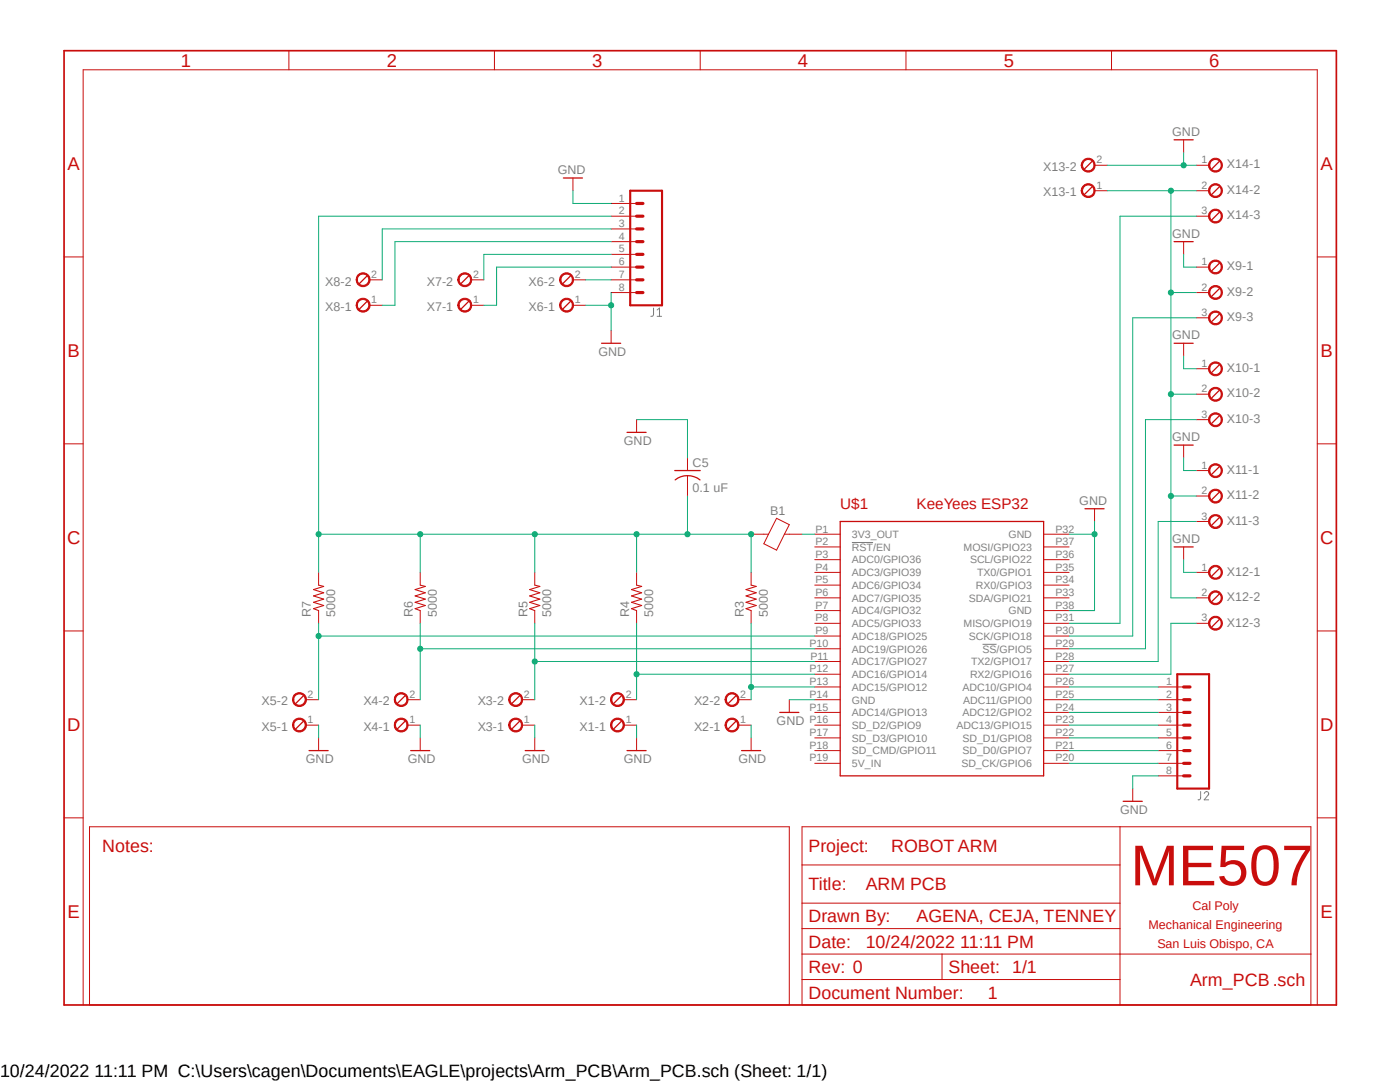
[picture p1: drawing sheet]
<svg xmlns="http://www.w3.org/2000/svg" width="279mm" height="216mm" viewBox="0 0 279 216" stroke-linecap="round" stroke-linejoin="round" font-family="sans-serif">
<path d="M12.3 9.8l254.8 191.3M267.1 9.8l-254.8 191.3" fill="none" stroke="#fff" stroke-width=".2"/>
<path d="M130.4 61.5v1.2a.4 .4 0 0 1-.5 .4M131.1 63.1h.9M131.1 61.8l.5-.3v1.6M170 108.2h4.2M196.1 128.6h2.8M239.6 157.9v1.3a.38 .38 0 0 1-.5 .4M240.3 158.3a.44 .44 0 0 1 .6-.3 .44 .44 0 0 1 .2 .7l-.8 .9h.9" fill="none" stroke="#808080" stroke-width=".2"/>
<g fill="none" stroke="#c90d0c" stroke-width=".2">
<path d="M162.6 106.6h5.1M162.6 109.1h5.1M162.6 111.7h5.1M162.6 114.2h5.1M162.6 116.8h5.1M162.6 119.3h5.1M208.3 106.6h5.1M208.3 109.1h5.1M208.3 111.7h5.1M208.3 114.2h5.1M208.3 116.8h5.1M208.3 119.3h5.1"/>
<path d="M218.4 101.5v2.6M157.5 139.6v2.6M162.6 121.8h5.1M162.6 124.4h5.1M162.6 126.9h5.1M162.6 129.5h5.1M162.6 132h5.1M162.6 134.5h5.1M162.6 137.1h5.1M162.6 139.6h5.1M208.3 121.8h5.1M208.3 124.4h5.1"/>
<path d="M208.3 126.9h5.1M208.3 129.5h5.1M208.3 132h5.1M208.3 134.5h5.1M208.3 137.1h5.1M208.3 139.6h5.1M162.6 142.2h5.1M162.6 144.7h5.1M162.6 147.2h5.1M162.6 149.8h5.1M162.6 152.3h5.1M208.3 142.2h5.1"/>
<path d="M208.3 144.7h5.1M208.3 147.2h5.1M208.3 149.8h5.1M208.3 152.3h5.1"/>
</g>
<path d="M167.7 104.1h40.6v50.7h-40.6zM216.5 101.5h3.8M146.9 143.9l-1.6 1.6M155.6 142.2h3.8" fill="none" stroke="#c90d0c" stroke-width=".25"/>
<path d="M145 143.8a1.4 1.4 0 0 1 2.3 .1 1.4 1.4 0 0 1-.8 2.1 1.4 1.4 0 0 1-1.8-1.3h.2a1.13 1.13 0 0 1 1.6-1.1 1.13 1.13 0 0 1 .4 1.8 1.13 1.13 0 0 1-1.9-.3l-.1-.4h-.2z" fill-rule="evenodd" fill="#c90d0c"/>
<path d="M145 143.8a1.4 1.4 0 0 1 2.3 .1 1.4 1.4 0 0 1-.8 2.1 1.4 1.4 0 0 1-1.8-1.3h.2a1.13 1.13 0 0 1 1.6-1.1 1.13 1.13 0 0 1 .4 1.8 1.13 1.13 0 0 1-1.9-.3l-.1-.4h-.2zM147.4 144.7h2.5" fill="none" stroke="#c90d0c" stroke-width=".2"/>
<path d="M146.9 138.9l-1.6 1.5" fill="none" stroke="#c90d0c" stroke-width=".25"/>
<path d="M145 138.7a1.4 1.4 0 0 1 2.3 .1 1.4 1.4 0 0 1-.8 2.1 1.4 1.4 0 0 1-1.8-1.3h.2a1.13 1.13 0 0 1 1.6-1.1 1.13 1.13 0 0 1 .4 1.9 1.13 1.13 0 0 1-1.9-.4l-.1-.4h-.2z" fill-rule="evenodd" fill="#c90d0c"/>
<path d="M149.9 114.2v2.6M145 138.7a1.4 1.4 0 0 1 2.3 .1 1.4 1.4 0 0 1-.8 2.1 1.4 1.4 0 0 1-1.8-1.3h.2a1.13 1.13 0 0 1 1.6-1.1 1.13 1.13 0 0 1 .4 1.9 1.13 1.13 0 0 1-1.9-.4l-.1-.4h-.2zM147.4 139.6h2.5M149.9 121.8v2.6M149.9 147.2v2.6" fill="none" stroke="#c90d0c" stroke-width=".2"/>
<path d="M149.9 116.8l1 .2-2 .6 2 .7-2 .6 2 .6-2 .7 2 .6-2 .7 1 .3" fill="none" stroke="#c90d0c" stroke-width=".21"/>
<path d="M124 143.9l-1.5 1.6M148 149.8h3.8" fill="none" stroke="#c90d0c" stroke-width=".25"/>
<path d="M122.2 143.8a1.4 1.4 0 0 1 2.2 .1 1.4 1.4 0 0 1-.8 2.1 1.4 1.4 0 0 1-1.8-1.3h.3a1.13 1.13 0 0 1 1.5-1.1 1.13 1.13 0 0 1 .4 1.8 1.13 1.13 0 0 1-1.8-.3l-.1-.4h-.3z" fill-rule="evenodd" fill="#c90d0c"/>
<path d="M122.2 143.8a1.4 1.4 0 0 1 2.2 .1 1.4 1.4 0 0 1-.8 2.1 1.4 1.4 0 0 1-1.8-1.3h.3a1.13 1.13 0 0 1 1.5-1.1 1.13 1.13 0 0 1 .4 1.8 1.13 1.13 0 0 1-1.8-.3l-.1-.4h-.3zM124.5 144.7h2.5" fill="none" stroke="#c90d0c" stroke-width=".2"/>
<path d="M124 138.9l-1.5 1.5" fill="none" stroke="#c90d0c" stroke-width=".25"/>
<path d="M122.2 138.7a1.4 1.4 0 0 1 2.2 .1 1.4 1.4 0 0 1-.8 2.1 1.4 1.4 0 0 1-1.8-1.3h.3a1.13 1.13 0 0 1 1.5-1.1 1.13 1.13 0 0 1 .4 1.9 1.13 1.13 0 0 1-1.8-.4l-.1-.4h-.3z" fill-rule="evenodd" fill="#c90d0c"/>
<path d="M127 114.2v2.6M122.2 138.7a1.4 1.4 0 0 1 2.2 .1 1.4 1.4 0 0 1-.8 2.1 1.4 1.4 0 0 1-1.8-1.3h.3a1.13 1.13 0 0 1 1.5-1.1 1.13 1.13 0 0 1 .4 1.9 1.13 1.13 0 0 1-1.8-.4l-.1-.4h-.3zM124.5 139.6h2.5M127 121.8v2.6M127 147.2v2.6" fill="none" stroke="#c90d0c" stroke-width=".2"/>
<path d="M127 116.8l1.1 .2-2.1 .6 2.1 .7-2.1 .6 2.1 .6-2.1 .7 2.1 .6-2.1 .7 1 .3" fill="none" stroke="#c90d0c" stroke-width=".21"/>
<path d="M103.7 143.9l-1.5 1.6M125.1 149.8h3.8" fill="none" stroke="#c90d0c" stroke-width=".25"/>
<path d="M101.9 143.8a1.4 1.4 0 0 1 2.2 .1 1.4 1.4 0 0 1-.8 2.1 1.4 1.4 0 0 1-1.8-1.3h.3a1.15 1.15 0 0 1 1.5-1.1 1.15 1.15 0 0 1 .4 1.8 1.15 1.15 0 0 1-1.8-.3l-.1-.4h-.3z" fill-rule="evenodd" fill="#c90d0c"/>
<path d="M101.9 143.8a1.4 1.4 0 0 1 2.2 .1 1.4 1.4 0 0 1-.8 2.1 1.4 1.4 0 0 1-1.8-1.3h.3a1.15 1.15 0 0 1 1.5-1.1 1.15 1.15 0 0 1 .4 1.8 1.15 1.15 0 0 1-1.8-.3l-.1-.4h-.3zM104.2 144.7h2.5" fill="none" stroke="#c90d0c" stroke-width=".2"/>
<path d="M103.7 138.9l-1.5 1.5" fill="none" stroke="#c90d0c" stroke-width=".25"/>
<path d="M101.9 138.7a1.4 1.4 0 0 1 2.2 .1 1.4 1.4 0 0 1-.8 2.1 1.4 1.4 0 0 1-1.8-1.3h.3a1.15 1.15 0 0 1 1.5-1.1 1.15 1.15 0 0 1 .4 1.9 1.15 1.15 0 0 1-1.8-.4l-.1-.4h-.3z" fill-rule="evenodd" fill="#c90d0c"/>
<path d="M106.7 114.2v2.6M101.9 138.7a1.4 1.4 0 0 1 2.2 .1 1.4 1.4 0 0 1-.8 2.1 1.4 1.4 0 0 1-1.8-1.3h.3a1.15 1.15 0 0 1 1.5-1.1 1.15 1.15 0 0 1 .4 1.9 1.15 1.15 0 0 1-1.8-.4l-.1-.4h-.3zM104.2 139.6h2.5M106.7 121.8v2.6M106.7 147.2v2.6" fill="none" stroke="#c90d0c" stroke-width=".2"/>
<path d="M106.7 116.8l1 .2-2 .6 2 .7-2 .6 2 .6-2 .7 2 .6-2 .7 1 .3" fill="none" stroke="#c90d0c" stroke-width=".21"/>
<path d="M80.8 143.9l-1.5 1.6M104.8 149.8h3.8" fill="none" stroke="#c90d0c" stroke-width=".25"/>
<path d="M79 143.8a1.39 1.39 0 0 1 2.2 0 1.39 1.39 0 0 1-.7 2.1 1.39 1.39 0 0 1-1.8-1.2h.2a1.15 1.15 0 0 1 1.6-1.1 1.15 1.15 0 0 1 .4 1.8 1.15 1.15 0 0 1-1.9-.3l-.1-.4h-.2v-.5z" fill-rule="evenodd" fill="#c90d0c"/>
<path d="M79 143.8a1.39 1.39 0 0 1 2.2 0 1.39 1.39 0 0 1-.7 2.1 1.39 1.39 0 0 1-1.8-1.2h.2a1.15 1.15 0 0 1 1.6-1.1 1.15 1.15 0 0 1 .4 1.8 1.15 1.15 0 0 1-1.9-.3l-.1-.4h-.2v-.5zM81.3 144.7h2.6" fill="none" stroke="#c90d0c" stroke-width=".2"/>
<path d="M80.8 138.9l-1.5 1.5" fill="none" stroke="#c90d0c" stroke-width=".25"/>
<path d="M79 138.7a1.39 1.39 0 0 1 2.2 0 1.39 1.39 0 0 1-.7 2.2 1.39 1.39 0 0 1-1.8-1.3h.2a1.15 1.15 0 0 1 1.6-1.1 1.15 1.15 0 0 1 .4 1.9 1.15 1.15 0 0 1-1.9-.4l-.1-.4h-.2v-.5z" fill-rule="evenodd" fill="#c90d0c"/>
<path d="M83.9 114.2v2.6M79 138.7a1.39 1.39 0 0 1 2.2 0 1.39 1.39 0 0 1-.7 2.2 1.39 1.39 0 0 1-1.8-1.3h.2a1.15 1.15 0 0 1 1.6-1.1 1.15 1.15 0 0 1 .4 1.9 1.15 1.15 0 0 1-1.9-.4l-.1-.4h-.2v-.5zM81.3 139.6h2.6M83.9 121.8v2.6M83.9 147.2v2.6" fill="none" stroke="#c90d0c" stroke-width=".2"/>
<path d="M83.9 116.8l1 .2-2.1 .6 2.1 .7-2.1 .6 2.1 .6-2.1 .7 2.1 .6-2.1 .7 1.1 .3" fill="none" stroke="#c90d0c" stroke-width=".21"/>
<path d="M60.5 143.9l-1.5 1.6M82 149.8h3.8" fill="none" stroke="#c90d0c" stroke-width=".25"/>
<path d="M58.7 143.8a1.41 1.41 0 0 1 2.2 0 1.41 1.41 0 0 1-.7 2.2 1.41 1.41 0 0 1-1.8-1.3h.2a1.14 1.14 0 0 1 1.5-1.1 1.14 1.14 0 0 1 .6 1.7 1.14 1.14 0 0 1-1.8 .1l-.3-.7h-.2z" fill-rule="evenodd" fill="#c90d0c"/>
<path d="M58.7 143.8a1.41 1.41 0 0 1 2.2 0 1.41 1.41 0 0 1-.7 2.2 1.41 1.41 0 0 1-1.8-1.3h.2a1.14 1.14 0 0 1 1.5-1.1 1.14 1.14 0 0 1 .6 1.7 1.14 1.14 0 0 1-1.8 .1l-.3-.7h-.2zM61 144.7h2.6" fill="none" stroke="#c90d0c" stroke-width=".2"/>
<path d="M60.5 138.9l-1.5 1.5" fill="none" stroke="#c90d0c" stroke-width=".25"/>
<path d="M58.7 138.7a1.41 1.41 0 0 1 2.2 0 1.41 1.41 0 0 1-.7 2.2 1.41 1.41 0 0 1-1.8-1.3h.2a1.14 1.14 0 0 1 1.5-1.1 1.14 1.14 0 0 1 .6 1.8 1.14 1.14 0 0 1-1.8 0l-.3-.7h-.2z" fill-rule="evenodd" fill="#c90d0c"/>
<g fill="none" stroke="#c90d0c" stroke-width=".2">
<path d="M57.7 10.1v3.8M98.7 10.1v3.8M139.7 10.1v3.8M180.8 10.1v3.8M221.8 10.1v3.8M114.3 35.5v2.6M12.8 51.3h3.8M122 40.6h5M122 43.1h5M122 45.7h5M122 48.2h5M122 50.8h5"/>
<path d="M122 53.3h5M122 55.8h5M122 58.4h5M262.9 51.3h3.8M12.8 88.6h3.8M127 83.7v2.6M137.2 91.4v2.5M137.2 94.9v4.1M262.9 88.6h3.8M63.6 114.2v2.6M149.9 106.6h3.5M153.4 106.6l1.6-3.2 2.5 1.3-1 1.9"/>
<path d="M153.4 106.6l-1 1.9 2.6 1.3 1.5-3.2M156.5 106.6h3.6M12.8 125.9h3.8M58.7 138.7a1.41 1.41 0 0 1 2.2 0 1.41 1.41 0 0 1-.7 2.2 1.41 1.41 0 0 1-1.8-1.3h.2a1.14 1.14 0 0 1 1.5-1.1 1.14 1.14 0 0 1 .6 1.8 1.14 1.14 0 0 1-1.8 0l-.3-.7h-.2zM61 139.6h2.6M63.6 121.8v2.6M231.1 139.6h5.1M231.1 137.1h5.1M262.9 125.9h3.8M63.6 147.2v2.6M231.1 142.2h5.1M231.1 144.7h5.1"/>
<path d="M231.1 147.2h5.1M231.1 149.8h5.1M231.1 152.3h5.1M231.1 154.8h5.1M12.8 163.2h3.8M17.9 165h139.6v35.5h-139.6zM160.1 165h101.5v35.5h-101.5zM160.1 172.6h63.4M223.5 165v35.5M262.9 163.2h3.8M160.1 190.4h101.5M160.1 195.5h63.4"/>
<path d="M160.1 180.2h63.4M160.1 185.3h63.4M188 190.4v5.1M16.6 200.5v-186.6h246.3v186.6"/>
</g>
<path d="M63.6 116.8l1 .2-2 .6 2 .7-2 .6 2 .6-2 .7 2 .6-2 .7 1 .3" fill="none" stroke="#c90d0c" stroke-width=".21"/>
<path d="M112.4 35.5h3.8M113.8 60.2l-1.5 1.5M125.1 86.3h3.8M134.7 93.9h5M134.7 95.8a4 4 0 0 1 5 0M61.7 149.8h3.8" fill="none" stroke="#c90d0c" stroke-width=".25"/>
<path d="M12.8 10.1h253.9v190.4h-253.9z" fill="none" stroke="#c90d0c" stroke-width=".34"/>
<path d="M125.8 38.1h6.3v22.8h-6.3zM234.9 134.5h6.4v22.9h-6.4z" fill="none" stroke="#c90d0c" stroke-width=".42"/>
<g fill="none" stroke="#c90d0c" stroke-width=".64">
<path d="M127 45.7h1.3M127 43.1h1.3M127 40.6h1.3M127 50.8h1.3M127 48.2h1.3M127 53.3h1.3M127 55.8h1.3M127 58.4h1.3M236.2 139.6h1.3M236.2 137.1h1.3M236.2 142.2h1.3M236.2 147.2h1.3"/>
<path d="M236.2 144.7h1.3M236.2 149.8h1.3M236.2 152.3h1.3M236.2 154.8h1.3"/>
</g>
<path d="M112 60a1.4 1.4 0 0 1 2.2 .1 1.4 1.4 0 0 1-.7 2.1 1.4 1.4 0 0 1-1.8-1.3h.2a1.15 1.15 0 0 1 1.6-1.1 1.15 1.15 0 0 1 .4 1.9 1.15 1.15 0 0 1-1.9-.4l-.1-.4h-.2z" fill-rule="evenodd" fill="#c90d0c"/>
<path d="M112 60a1.4 1.4 0 0 1 2.2 .1 1.4 1.4 0 0 1-.7 2.1 1.4 1.4 0 0 1-1.8-1.3h.2a1.15 1.15 0 0 1 1.6-1.1 1.15 1.15 0 0 1 .4 1.9 1.15 1.15 0 0 1-1.9-.4l-.1-.4h-.2zM114.3 60.9h2.6" fill="none" stroke="#c90d0c" stroke-width=".2"/>
<path d="M113.8 55.1l-1.5 1.5" fill="none" stroke="#c90d0c" stroke-width=".25"/>
<path d="M112 54.9a1.4 1.4 0 0 1 2.2 .2 1.4 1.4 0 0 1-.7 2.1 1.4 1.4 0 0 1-1.8-1.4h.2a1.15 1.15 0 0 1 1.6-1.1 1.15 1.15 0 0 1 .4 1.9 1.15 1.15 0 0 1-1.9-.4l-.1-.4h-.2z" fill-rule="evenodd" fill="#c90d0c"/>
<path d="M112 54.9a1.4 1.4 0 0 1 2.2 .2 1.4 1.4 0 0 1-.7 2.1 1.4 1.4 0 0 1-1.8-1.4h.2a1.15 1.15 0 0 1 1.6-1.1 1.15 1.15 0 0 1 .4 1.9 1.15 1.15 0 0 1-1.9-.4l-.1-.4h-.2zM114.3 55.8h2.6" fill="none" stroke="#c90d0c" stroke-width=".2"/>
<path d="M93.5 60.2l-1.5 1.5" fill="none" stroke="#c90d0c" stroke-width=".25"/>
<path d="M91.7 60a1.4 1.4 0 0 1 2.2 .1 1.4 1.4 0 0 1-.7 2.1 1.4 1.4 0 0 1-1.8-1.3h.2a1.15 1.15 0 0 1 1.6-1.1 1.15 1.15 0 0 1 .4 1.9 1.15 1.15 0 0 1-1.9-.4l-.1-.4h-.2z" fill-rule="evenodd" fill="#c90d0c"/>
<path d="M91.7 60a1.4 1.4 0 0 1 2.2 .1 1.4 1.4 0 0 1-.7 2.1 1.4 1.4 0 0 1-1.8-1.3h.2a1.15 1.15 0 0 1 1.6-1.1 1.15 1.15 0 0 1 .4 1.9 1.15 1.15 0 0 1-1.9-.4l-.1-.4h-.2zM94 60.9h2.6" fill="none" stroke="#c90d0c" stroke-width=".2"/>
<path d="M93.5 55.1l-1.5 1.5" fill="none" stroke="#c90d0c" stroke-width=".25"/>
<path d="M91.7 54.9a1.4 1.4 0 0 1 2.2 .2 1.4 1.4 0 0 1-.7 2.1 1.4 1.4 0 0 1-1.8-1.4h.2a1.15 1.15 0 0 1 1.6-1.1 1.15 1.15 0 0 1 .4 1.9 1.15 1.15 0 0 1-1.9-.4l-.1-.4h-.2z" fill-rule="evenodd" fill="#c90d0c"/>
<path d="M91.7 54.9a1.4 1.4 0 0 1 2.2 .2 1.4 1.4 0 0 1-.7 2.1 1.4 1.4 0 0 1-1.8-1.4h.2a1.15 1.15 0 0 1 1.6-1.1 1.15 1.15 0 0 1 .4 1.9 1.15 1.15 0 0 1-1.9-.4l-.1-.4h-.2zM94 55.8h2.6" fill="none" stroke="#c90d0c" stroke-width=".2"/>
<path d="M73.2 60.2l-1.5 1.5" fill="none" stroke="#c90d0c" stroke-width=".25"/>
<path d="M71.4 60a1.41 1.41 0 0 1 2.2 0 1.41 1.41 0 0 1-.7 2.2 1.41 1.41 0 0 1-1.8-1.3h.2a1.14 1.14 0 0 1 1.5-1.1 1.14 1.14 0 0 1 .6 1.8 1.14 1.14 0 0 1-1.8 0l-.3-.7h-.2z" fill-rule="evenodd" fill="#c90d0c"/>
<path d="M71.4 60a1.41 1.41 0 0 1 2.2 0 1.41 1.41 0 0 1-.7 2.2 1.41 1.41 0 0 1-1.8-1.3h.2a1.14 1.14 0 0 1 1.5-1.1 1.14 1.14 0 0 1 .6 1.8 1.14 1.14 0 0 1-1.8 0l-.3-.7h-.2zM73.7 60.9h2.6" fill="none" stroke="#c90d0c" stroke-width=".2"/>
<path d="M73.2 55.1l-1.5 1.5" fill="none" stroke="#c90d0c" stroke-width=".25"/>
<path d="M71.4 54.9a1.41 1.41 0 0 1 2.2 .1 1.41 1.41 0 0 1-.7 2.1 1.41 1.41 0 0 1-1.8-1.3h.2a1.14 1.14 0 0 1 1.5-1.1 1.14 1.14 0 0 1 .6 1.8 1.14 1.14 0 0 1-1.8 .1l-.3-.8h-.2z" fill-rule="evenodd" fill="#c90d0c"/>
<path d="M71.4 54.9a1.41 1.41 0 0 1 2.2 .1 1.41 1.41 0 0 1-.7 2.1 1.41 1.41 0 0 1-1.8-1.3h.2a1.14 1.14 0 0 1 1.5-1.1 1.14 1.14 0 0 1 .6 1.8 1.14 1.14 0 0 1-1.8 .1l-.3-.8h-.2zM73.7 55.8h2.6M122 66v2.5M226.1 157.4v2.5" fill="none" stroke="#c90d0c" stroke-width=".2"/>
<path d="M243.3 32.2l-1.5 1.5M120.1 68.5h3.8M224.2 159.9h3.8" fill="none" stroke="#c90d0c" stroke-width=".25"/>
<path d="M241.5 32.1a1.39 1.39 0 0 1 2.2 .2 1.39 1.39 0 0 1-.8 2 1.39 1.39 0 0 1-1.7-1.3h.2a1.15 1.15 0 0 1 1.6-1.1 1.15 1.15 0 0 1 .4 1.8 1.15 1.15 0 0 1-1.9-.3l-.1-.4h-.2z" fill-rule="evenodd" fill="#c90d0c"/>
<path d="M238.8 33h2.5M241.5 32.1a1.39 1.39 0 0 1 2.2 .2 1.39 1.39 0 0 1-.8 2 1.39 1.39 0 0 1-1.7-1.3h.2a1.15 1.15 0 0 1 1.6-1.1 1.15 1.15 0 0 1 .4 1.8 1.15 1.15 0 0 1-1.9-.3l-.1-.4h-.2z" fill="none" stroke="#c90d0c" stroke-width=".2"/>
<path d="M243.3 37.3l-1.5 1.5" fill="none" stroke="#c90d0c" stroke-width=".25"/>
<path d="M241.5 37.2a1.39 1.39 0 0 1 2.2 .1 1.39 1.39 0 0 1-.8 2.1 1.39 1.39 0 0 1-1.7-1.3h.2a1.15 1.15 0 0 1 1.6-1.2 1.15 1.15 0 0 1 .4 1.9 1.15 1.15 0 0 1-1.9-.4l-.1-.3h-.2l.1-.6z" fill-rule="evenodd" fill="#c90d0c"/>
<path d="M238.8 38.1h2.5M241.5 37.2a1.39 1.39 0 0 1 2.2 .1 1.39 1.39 0 0 1-.8 2.1 1.39 1.39 0 0 1-1.7-1.3h.2a1.15 1.15 0 0 1 1.6-1.2 1.15 1.15 0 0 1 .4 1.9 1.15 1.15 0 0 1-1.9-.4l-.1-.3h-.2l.1-.6z" fill="none" stroke="#c90d0c" stroke-width=".2"/>
<path d="M243.3 42.4l-1.5 1.5" fill="none" stroke="#c90d0c" stroke-width=".25"/>
<path d="M241.5 42.2a1.39 1.39 0 0 1 2.2 .2 1.39 1.39 0 0 1-.8 2.1 1.39 1.39 0 0 1-1.7-1.4h.2a1.15 1.15 0 0 1 1.6-1.1 1.15 1.15 0 0 1 .4 1.9 1.15 1.15 0 0 1-1.9-.4l-.1-.4h-.2l.1-.5z" fill-rule="evenodd" fill="#c90d0c"/>
<path d="M238.8 43.1h2.5M241.5 42.2a1.39 1.39 0 0 1 2.2 .2 1.39 1.39 0 0 1-.8 2.1 1.39 1.39 0 0 1-1.7-1.4h.2a1.15 1.15 0 0 1 1.6-1.1 1.15 1.15 0 0 1 .4 1.9 1.15 1.15 0 0 1-1.9-.4l-.1-.4h-.2l.1-.5z" fill="none" stroke="#c90d0c" stroke-width=".2"/>
<path d="M243.3 52.5l-1.5 1.6" fill="none" stroke="#c90d0c" stroke-width=".25"/>
<path d="M241.5 52.4a1.4 1.4 0 0 1 2.2 .1 1.4 1.4 0 0 1-.7 2.1 1.4 1.4 0 0 1-1.8-1.3h.2a1.15 1.15 0 0 1 1.6-1.1 1.15 1.15 0 0 1 .4 1.8 1.15 1.15 0 0 1-1.9-.3l-.1-.4h-.2z" fill-rule="evenodd" fill="#c90d0c"/>
<path d="M238.8 53.3h2.5M241.5 52.4a1.4 1.4 0 0 1 2.2 .1 1.4 1.4 0 0 1-.7 2.1 1.4 1.4 0 0 1-1.8-1.3h.2a1.15 1.15 0 0 1 1.6-1.1 1.15 1.15 0 0 1 .4 1.8 1.15 1.15 0 0 1-1.9-.3l-.1-.4h-.2z" fill="none" stroke="#c90d0c" stroke-width=".2"/>
<path d="M243.3 57.6l-1.5 1.5" fill="none" stroke="#c90d0c" stroke-width=".25"/>
<path d="M241.5 57.4a1.4 1.4 0 0 1 2.2 .2 1.4 1.4 0 0 1-.7 2.1 1.4 1.4 0 0 1-1.8-1.3h.2a1.15 1.15 0 0 1 1.6-1.2 1.15 1.15 0 0 1 .4 1.9 1.15 1.15 0 0 1-1.9-.3l-.1-.4h-.2z" fill-rule="evenodd" fill="#c90d0c"/>
<path d="M238.8 58.4h2.5M241.5 57.4a1.4 1.4 0 0 1 2.2 .2 1.4 1.4 0 0 1-.7 2.1 1.4 1.4 0 0 1-1.8-1.3h.2a1.15 1.15 0 0 1 1.6-1.2 1.15 1.15 0 0 1 .4 1.9 1.15 1.15 0 0 1-1.9-.3l-.1-.4h-.2z" fill="none" stroke="#c90d0c" stroke-width=".2"/>
<path d="M243.3 62.7l-1.5 1.5" fill="none" stroke="#c90d0c" stroke-width=".25"/>
<path d="M241.5 62.5a1.4 1.4 0 0 1 2.2 .2 1.4 1.4 0 0 1-.7 2.1 1.4 1.4 0 0 1-1.8-1.4h.2a1.15 1.15 0 0 1 1.6-1.1 1.15 1.15 0 0 1 .4 1.9 1.15 1.15 0 0 1-1.9-.4l-.1-.4h-.2z" fill-rule="evenodd" fill="#c90d0c"/>
<path d="M238.8 63.4h2.5M241.5 62.5a1.4 1.4 0 0 1 2.2 .2 1.4 1.4 0 0 1-.7 2.1 1.4 1.4 0 0 1-1.8-1.4h.2a1.15 1.15 0 0 1 1.6-1.1 1.15 1.15 0 0 1 .4 1.9 1.15 1.15 0 0 1-1.9-.4l-.1-.4h-.2z" fill="none" stroke="#c90d0c" stroke-width=".2"/>
<path d="M243.3 72.8l-1.5 1.5" fill="none" stroke="#c90d0c" stroke-width=".25"/>
<path d="M241.5 72.7a1.4 1.4 0 0 1 2.2 .1 1.4 1.4 0 0 1-.7 2.1 1.4 1.4 0 0 1-1.8-1.3h.2a1.15 1.15 0 0 1 1.6-1.1 1.15 1.15 0 0 1 .4 1.9 1.15 1.15 0 0 1-1.9-.4l-.1-.4h-.2z" fill-rule="evenodd" fill="#c90d0c"/>
<path d="M238.8 73.6h2.5M241.5 72.7a1.4 1.4 0 0 1 2.2 .1 1.4 1.4 0 0 1-.7 2.1 1.4 1.4 0 0 1-1.8-1.3h.2a1.15 1.15 0 0 1 1.6-1.1 1.15 1.15 0 0 1 .4 1.9 1.15 1.15 0 0 1-1.9-.4l-.1-.4h-.2z" fill="none" stroke="#c90d0c" stroke-width=".2"/>
<path d="M243.3 77.9l-1.5 1.5" fill="none" stroke="#c90d0c" stroke-width=".25"/>
<path d="M241.5 77.8a1.4 1.4 0 0 1 2.2 .1 1.4 1.4 0 0 1-.7 2.1 1.4 1.4 0 0 1-1.8-1.3h.2a1.15 1.15 0 0 1 1.6-1.1 1.15 1.15 0 0 1 .4 1.9 1.15 1.15 0 0 1-1.9-.4l-.1-.4h-.2z" fill-rule="evenodd" fill="#c90d0c"/>
<path d="M238.8 78.7h2.5M241.5 77.8a1.4 1.4 0 0 1 2.2 .1 1.4 1.4 0 0 1-.7 2.1 1.4 1.4 0 0 1-1.8-1.3h.2a1.15 1.15 0 0 1 1.6-1.1 1.15 1.15 0 0 1 .4 1.9 1.15 1.15 0 0 1-1.9-.4l-.1-.4h-.2z" fill="none" stroke="#c90d0c" stroke-width=".2"/>
<path d="M243.3 83l-1.5 1.5" fill="none" stroke="#c90d0c" stroke-width=".25"/>
<path d="M241.5 82.8a1.4 1.4 0 0 1 2.2 .2 1.4 1.4 0 0 1-.7 2.1 1.4 1.4 0 0 1-1.8-1.4h.2a1.15 1.15 0 0 1 1.6-1 1.15 1.15 0 0 1 .4 1.8 1.15 1.15 0 0 1-1.9-.3l-.1-.5h-.2z" fill-rule="evenodd" fill="#c90d0c"/>
<path d="M238.8 83.7h2.5M241.5 82.8a1.4 1.4 0 0 1 2.2 .2 1.4 1.4 0 0 1-.7 2.1 1.4 1.4 0 0 1-1.8-1.4h.2a1.15 1.15 0 0 1 1.6-1 1.15 1.15 0 0 1 .4 1.8 1.15 1.15 0 0 1-1.9-.3l-.1-.5h-.2z" fill="none" stroke="#c90d0c" stroke-width=".2"/>
<path d="M243.3 93.1l-1.5 1.6" fill="none" stroke="#c90d0c" stroke-width=".25"/>
<path d="M241.5 93a1.39 1.39 0 0 1 2.2 .2 1.39 1.39 0 0 1-.8 2.1 1.39 1.39 0 0 1-1.7-1.4h.2a1.15 1.15 0 0 1 1.6-1.1 1.15 1.15 0 0 1 .4 1.8 1.15 1.15 0 0 1-1.9-.3l-.1-.4h-.2z" fill-rule="evenodd" fill="#c90d0c"/>
<path d="M238.8 93.9h2.5M241.5 93a1.39 1.39 0 0 1 2.2 .2 1.39 1.39 0 0 1-.8 2.1 1.39 1.39 0 0 1-1.7-1.4h.2a1.15 1.15 0 0 1 1.6-1.1 1.15 1.15 0 0 1 .4 1.8 1.15 1.15 0 0 1-1.9-.3l-.1-.4h-.2z" fill="none" stroke="#c90d0c" stroke-width=".2"/>
<path d="M243.3 98.2l-1.5 1.5" fill="none" stroke="#c90d0c" stroke-width=".25"/>
<path d="M241.5 98.1a1.39 1.39 0 0 1 2.2 .1 1.39 1.39 0 0 1-.8 2.1 1.39 1.39 0 0 1-1.7-1.3h.2a1.15 1.15 0 0 1 1.6-1.2 1.15 1.15 0 0 1 .4 1.9 1.15 1.15 0 0 1-1.9-.3l-.1-.4h-.2z" fill-rule="evenodd" fill="#c90d0c"/>
<path d="M238.8 99h2.5M241.5 98.1a1.39 1.39 0 0 1 2.2 .1 1.39 1.39 0 0 1-.8 2.1 1.39 1.39 0 0 1-1.7-1.3h.2a1.15 1.15 0 0 1 1.6-1.2 1.15 1.15 0 0 1 .4 1.9 1.15 1.15 0 0 1-1.9-.3l-.1-.4h-.2z" fill="none" stroke="#c90d0c" stroke-width=".2"/>
<path d="M243.3 103.3l-1.5 1.5" fill="none" stroke="#c90d0c" stroke-width=".25"/>
<path d="M241.5 103.2a1.39 1.39 0 0 1 2.2 .1 1.39 1.39 0 0 1-.8 2.1 1.39 1.39 0 0 1-1.7-1.3h.2a1.15 1.15 0 0 1 1.6-1.2 1.15 1.15 0 0 1 .4 1.9 1.15 1.15 0 0 1-1.9-.4l-.1-.3h-.2z" fill-rule="evenodd" fill="#c90d0c"/>
<path d="M238.8 104.1h2.5M241.5 103.2a1.39 1.39 0 0 1 2.2 .1 1.39 1.39 0 0 1-.8 2.1 1.39 1.39 0 0 1-1.7-1.3h.2a1.15 1.15 0 0 1 1.6-1.2 1.15 1.15 0 0 1 .4 1.9 1.15 1.15 0 0 1-1.9-.4l-.1-.3h-.2z" fill="none" stroke="#c90d0c" stroke-width=".2"/>
<path d="M243.3 113.5l-1.5 1.5" fill="none" stroke="#c90d0c" stroke-width=".25"/>
<path d="M241.5 113.3a1.39 1.39 0 0 1 2.2 .2 1.39 1.39 0 0 1-.8 2.1 1.39 1.39 0 0 1-1.7-1.4h.2a1.15 1.15 0 0 1 1.6-1.1 1.15 1.15 0 0 1 .4 1.9 1.15 1.15 0 0 1-1.9-.4l-.1-.4h-.2z" fill-rule="evenodd" fill="#c90d0c"/>
<path d="M238.8 114.2h2.5M241.5 113.3a1.39 1.39 0 0 1 2.2 .2 1.39 1.39 0 0 1-.8 2.1 1.39 1.39 0 0 1-1.7-1.4h.2a1.15 1.15 0 0 1 1.6-1.1 1.15 1.15 0 0 1 .4 1.9 1.15 1.15 0 0 1-1.9-.4l-.1-.4h-.2z" fill="none" stroke="#c90d0c" stroke-width=".2"/>
<path d="M243.3 118.5l-1.5 1.6" fill="none" stroke="#c90d0c" stroke-width=".25"/>
<path d="M241.5 118.4a1.39 1.39 0 0 1 2.2 .2 1.39 1.39 0 0 1-.8 2.1 1.39 1.39 0 0 1-1.7-1.4h.2a1.15 1.15 0 0 1 1.6-1.1 1.15 1.15 0 0 1 .4 1.8 1.15 1.15 0 0 1-1.9-.3l-.1-.4h-.2z" fill-rule="evenodd" fill="#c90d0c"/>
<path d="M238.8 119.3h2.5M241.5 118.4a1.39 1.39 0 0 1 2.2 .2 1.39 1.39 0 0 1-.8 2.1 1.39 1.39 0 0 1-1.7-1.4h.2a1.15 1.15 0 0 1 1.6-1.1 1.15 1.15 0 0 1 .4 1.8 1.15 1.15 0 0 1-1.9-.3l-.1-.4h-.2z" fill="none" stroke="#c90d0c" stroke-width=".2"/>
<path d="M243.3 123.6l-1.5 1.5" fill="none" stroke="#c90d0c" stroke-width=".25"/>
<path d="M241.5 123.5a1.39 1.39 0 0 1 2.2 .1 1.39 1.39 0 0 1-.8 2.1 1.39 1.39 0 0 1-1.7-1.3h.2a1.15 1.15 0 0 1 1.6-1.2 1.15 1.15 0 0 1 .4 1.9 1.15 1.15 0 0 1-1.9-.3l-.1-.4h-.2z" fill-rule="evenodd" fill="#c90d0c"/>
<path d="M236.2 27.9v2.5M236.2 48.2v2.6M236.2 68.5v2.5M236.2 88.8v2.6M236.2 109.1v2.6M238.8 124.4h2.5M241.5 123.5a1.39 1.39 0 0 1 2.2 .1 1.39 1.39 0 0 1-.8 2.1 1.39 1.39 0 0 1-1.7-1.3h.2a1.15 1.15 0 0 1 1.6-1.2 1.15 1.15 0 0 1 .4 1.9 1.15 1.15 0 0 1-1.9-.3l-.1-.4h-.2z" fill="none" stroke="#c90d0c" stroke-width=".2"/>
<path d="M217.9 37.3l-1.5 1.5M234.3 27.9h3.8M234.3 48.2h3.8M234.3 68.5h3.8M234.3 88.8h3.8M234.3 109.1h3.8" fill="none" stroke="#c90d0c" stroke-width=".25"/>
<path d="M216.1 37.2a1.39 1.39 0 0 1 2.2 .1 1.39 1.39 0 0 1-.8 2.1 1.39 1.39 0 0 1-1.7-1.3h.2a1.15 1.15 0 0 1 1.6-1.2 1.15 1.15 0 0 1 .4 1.9 1.15 1.15 0 0 1-1.9-.4l-.1-.3h-.2l.1-.6z" fill-rule="evenodd" fill="#c90d0c"/>
<path d="M216.1 37.2a1.39 1.39 0 0 1 2.2 .1 1.39 1.39 0 0 1-.8 2.1 1.39 1.39 0 0 1-1.7-1.3h.2a1.15 1.15 0 0 1 1.6-1.2 1.15 1.15 0 0 1 .4 1.9 1.15 1.15 0 0 1-1.9-.4l-.1-.3h-.2l.1-.6zM218.4 38.1h2.6" fill="none" stroke="#c90d0c" stroke-width=".2"/>
<path d="M217.9 32.2l-1.5 1.5" fill="none" stroke="#c90d0c" stroke-width=".25"/>
<path d="M216.1 32.1a1.39 1.39 0 0 1 2.2 .2 1.39 1.39 0 0 1-.8 2 1.39 1.39 0 0 1-1.7-1.3h.2a1.15 1.15 0 0 1 1.6-1.1 1.15 1.15 0 0 1 .4 1.8 1.15 1.15 0 0 1-1.9-.3l-.1-.4h-.2z" fill-rule="evenodd" fill="#c90d0c"/>
<path d="M216.1 32.1a1.39 1.39 0 0 1 2.2 .2 1.39 1.39 0 0 1-.8 2 1.39 1.39 0 0 1-1.7-1.3h.2a1.15 1.15 0 0 1 1.6-1.1 1.15 1.15 0 0 1 .4 1.8 1.15 1.15 0 0 1-1.9-.3l-.1-.4h-.2zM218.4 33h2.6" fill="none" stroke="#c90d0c" stroke-width=".2"/>
<path d="M213.4 106.6h5M218.4 104.1v17.7h-5" fill="none" stroke="#0dab76" stroke-width=".2"/>
<circle cx="218.4" cy="106.6" r=".51" fill="#0dab76"/>
<g fill="none" stroke="#0dab76" stroke-width=".2">
<path d="M114.3 38.1v2.5h7.7M122 58.4v7.6M127 83.7h10.2v7.7M157.5 139.6h5.1M63.6 144.7v2.5M83.9 144.7v2.5M106.7 144.7v2.5M127 144.7v2.5M149.9 144.7v2.5"/>
<circle cx="218.4" cy="106.6" r=".51"/>
</g>
<circle cx="122" cy="60.9" r=".51" fill="#0dab76"/>
<g fill="none" stroke="#0dab76" stroke-width=".2">
<path d="M221 33h17.8M236.2 30.4v2.6M116.9 60.9h5.1M231.1 154.8h-5v2.6"/>
<circle cx="122" cy="60.9" r=".51"/>
</g>
<circle cx="236.2" cy="33" r=".51" fill="#0dab76"/>
<g fill="none" stroke="#0dab76" stroke-width=".2">
<path d="M236.2 50.8v2.5h2.6M236.2 71v2.6h2.6M236.2 91.4v2.5h2.6M236.2 111.7v2.5h2.6M149.9 124.4v15.2M149.9 137.1h12.7"/>
<circle cx="236.2" cy="33" r=".51"/>
</g>
<circle cx="149.9" cy="137.1" r=".51" fill="#0dab76"/>
<g fill="none" stroke="#0dab76" stroke-width=".2">
<path d="M127 124.4v15.2"/>
<circle cx="149.9" cy="137.1" r=".51"/>
</g>
<circle cx="127" cy="134.5" r=".51" fill="#0dab76"/>
<g fill="none" stroke="#0dab76" stroke-width=".2">
<path d="M106.7 124.4v15.2M106.7 132h55.9M127 134.5h35.6"/>
<circle cx="127" cy="134.5" r=".51"/>
</g>
<circle cx="106.7" cy="132" r=".51" fill="#0dab76"/>
<g fill="none" stroke="#0dab76" stroke-width=".2">
<path d="M83.9 124.4v15.2M83.9 129.5h78.7"/>
<circle cx="106.7" cy="132" r=".51"/>
</g>
<circle cx="83.9" cy="129.5" r=".51" fill="#0dab76"/>
<g fill="none" stroke="#0dab76" stroke-width=".2">
<path d="M63.6 124.4v15.2M63.6 126.9h99"/>
<circle cx="83.9" cy="129.5" r=".51"/>
</g>
<circle cx="63.6" cy="126.9" r=".51" fill="#0dab76"/>
<g fill="none" stroke="#0dab76" stroke-width=".2">
<path d="M63.6 43.1h58.4M116.9 55.8h5.1M83.9 106.6v7.6M106.7 106.6h-43.1v7.6M160.1 106.6h2.5"/>
<circle cx="63.6" cy="126.9" r=".51"/>
</g>
<circle cx="83.9" cy="106.6" r=".51" fill="#0dab76"/>
<g fill="none" stroke="#0dab76" stroke-width=".2">
<path d="M127 106.6h-20.3v7.6"/>
<circle cx="83.9" cy="106.6" r=".51"/>
</g>
<circle cx="106.7" cy="106.6" r=".51" fill="#0dab76"/>
<g fill="none" stroke="#0dab76" stroke-width=".2">
<path d="M127 106.6v7.6"/>
<circle cx="106.7" cy="106.6" r=".51"/>
</g>
<circle cx="127" cy="106.6" r=".51" fill="#0dab76"/>
<g fill="none" stroke="#0dab76" stroke-width=".2">
<path d="M149.9 106.6v7.6"/>
<circle cx="127" cy="106.6" r=".51"/>
</g>
<circle cx="149.9" cy="106.6" r=".51" fill="#0dab76"/>
<g fill="none" stroke="#0dab76" stroke-width=".2">
<path d="M137.2 99v7.6M127 106.6h22.9"/>
<circle cx="149.9" cy="106.6" r=".51"/>
</g>
<circle cx="137.2" cy="106.6" r=".51" fill="#0dab76"/>
<g fill="none" stroke="#0dab76" stroke-width=".2">
<path d="M63.6 43.1v63.5"/>
<circle cx="137.2" cy="106.6" r=".51"/>
</g>
<circle cx="63.6" cy="106.6" r=".51" fill="#0dab76"/>
<g fill="none" stroke="#0dab76" stroke-width=".2">
<path d="M122 45.7h-45.7v10.1M122 48.2h-43.2v12.7h-2.5M122 53.3h-22.9v7.6h-2.5M122 50.8h-25.4v5M238.8 43.1h-15.3v81.3h-10.1M233.7 78.7v40.6h5.1M238.8 63.4h-12.7v63.5h-12.7M233.7 99h5.1M238.8 83.7h-10.2v45.8h-15.2M238.8 104.1h-7.7v27.9h-17.7M213.4 137.1h17.7M213.4 139.6h17.7"/>
<path d="M238.8 124.4h-5.1v10.1h-20.3M213.4 142.2h17.7M213.4 144.7h17.7M213.4 147.2h17.7M213.4 149.8h17.7M213.4 152.3h17.7"/>
<circle cx="63.6" cy="106.6" r=".51"/>
</g>
<circle cx="233.7" cy="99" r=".51" fill="#0dab76"/>
<g fill="none" stroke="#0dab76" stroke-width=".2">
<path d="M233.7 58.4v20.3h5.1"/>
<circle cx="233.7" cy="99" r=".51"/>
</g>
<circle cx="233.7" cy="78.7" r=".51" fill="#0dab76"/>
<g fill="none" stroke="#0dab76" stroke-width=".2">
<path d="M233.7 38.1v20.3h5.1"/>
<circle cx="233.7" cy="78.7" r=".51"/>
</g>
<circle cx="233.7" cy="58.4" r=".51" fill="#0dab76"/>
<g fill="none" stroke="#0dab76" stroke-width=".2">
<path d="M221 38.1h17.8"/>
<circle cx="233.7" cy="58.4" r=".51"/>
</g>
<circle cx="233.7" cy="38.1" r=".51" fill="#0dab76"/>
<circle cx="233.7" cy="38.1" r=".51" fill="none" stroke="#0dab76" stroke-width=".2"/>
<text font-size="11.5" fill="#c90d0c" x="225.6" y="176.7">ME507</text>
<g font-size="3.7" fill="#c90d0c">
<text x="36.1" y="13.3">1</text>
<text x="77.2" y="13.3">2</text>
<text x="118.2" y="13.3">3</text>
<text x="159.3" y="13.3">4</text>
<text x="200.3" y="13.3">5</text>
<text x="241.3" y="13.3">6</text>
<text x="13.5" y="33.9">A</text>
<text x="263.6" y="33.9">A</text>
<text x="13.5" y="71.2">B</text>
<text x="263.6" y="71.2">B</text>
<text x="13.4" y="108.5">C</text>
<text x="263.5" y="108.5">C</text>
<text x="13.4" y="145.9">D</text>
<text x="263.5" y="145.9">D</text>
<text x="13.5" y="183.2">E</text>
<text x="263.6" y="183.2">E</text>
</g>
<g font-size="3.6" fill="#c90d0c">
<text x="20.4" y="170.1">Notes:</text>
<text x="161.3" y="170.1">Project:</text>
<text x="177.8" y="170.1">ROBOT ARM</text>
<text x="161.3" y="177.7">Title:</text>
<text x="172.8" y="177.7">ARM PCB</text>
<text x="161.3" y="184">Drawn By:</text>
<text x="182.9" y="184">AGENA, CEJA, TENNEY</text>
<text x="161.3" y="189.1">Date:</text>
<text x="172.8" y="189.1">10/24/2022 11:11 PM</text>
<text x="161.3" y="194.2">Rev: 0</text>
<text x="189.3" y="194.2">Sheet: 1/1</text>
<text x="237.5" y="196.7">Arm_PCB .sch</text>
<text x="161.3" y="199.3">Document Number:</text>
<text x="197.1" y="199.3">1</text>
</g>
<text font-size="3.6" x="0" y="214.9">10/24/2022 11:11 PM C:\Users\cagen\Documents\EAGLE\projects\Arm_PCB\Arm_PCB.sch (Sheet: 1/1)</text>
<g font-size="3" fill="#c90d0c">
<text x="167.7" y="101.5">U$1</text>
<text x="182.9" y="101.5">KeeYees ESP32</text>
</g>
<g font-size="2.5" fill="#808080">
<text x="233.9" y="27.1">GND</text>
<text x="111.3" y="34.8">GND</text>
<text x="208.2" y="34.1">X13-2</text>
<text x="244.9" y="33.6">X14-1</text>
<text x="208.2" y="39.2">X13-1</text>
<text x="244.9" y="38.7">X14-2</text>
<text x="233.9" y="47.5">GND</text>
<text x="244.9" y="43.8">X14-3</text>
<text x="244.9" y="53.9">X9-1</text>
<text x="64.9" y="57">X8-2</text>
<text x="85.2" y="57">X7-2</text>
<text x="105.5" y="57">X6-2</text>
<text x="244.9" y="59">X9-2</text>
<text x="64.9" y="62.1">X8-1</text>
<text x="85.2" y="62.1">X7-1</text>
<text x="105.5" y="62.1">X6-1</text>
<text x="244.9" y="64.1">X9-3</text>
<text x="119.4" y="71">GND</text>
<text x="233.9" y="67.7">GND</text>
<text x="244.9" y="74.2">X10-1</text>
<text x="244.9" y="79.3">X10-2</text>
<text x="124.5" y="88.8">GND</text>
<text x="233.9" y="88.1">GND</text>
<text x="244.9" y="84.4">X10-3</text>
<text x="138.2" y="93.3">C5</text>
<text x="244.9" y="94.5">X11-1</text>
<text x="138.2" y="98.1">0.1 uF</text>
<text x="215.4" y="100.8">GND</text>
<text x="244.9" y="99.6">X11-2</text>
<text x="153.7" y="102.8">B1</text>
<text x="244.9" y="104.7">X11-3</text>
<text x="233.9" y="108.4">GND</text>
<text x="244.9" y="114.9">X12-1</text>
<text x="244.9" y="119.9">X12-2</text>
<text x="62.1" y="123.1" transform="rotate(-90 62.1 123.1)">R7</text>
<text x="66.9" y="123.1" transform="rotate(-90 66.9 123.1)">5000</text>
<text x="82.4" y="123.1" transform="rotate(-90 82.4 123.1)">R6</text>
<text x="87.2" y="123.1" transform="rotate(-90 87.2 123.1)">5000</text>
<text x="105.2" y="123.1" transform="rotate(-90 105.2 123.1)">R5</text>
<text x="110" y="123.1" transform="rotate(-90 110 123.1)">5000</text>
<text x="125.6" y="123.1" transform="rotate(-90 125.6 123.1)">R4</text>
<text x="130.3" y="123.1" transform="rotate(-90 130.3 123.1)">5000</text>
<text x="148.4" y="123.1" transform="rotate(-90 148.4 123.1)">R3</text>
<text x="153.2" y="123.1" transform="rotate(-90 153.2 123.1)">5000</text>
<text x="244.9" y="125">X12-3</text>
<text x="52.2" y="140.8">X5-2</text>
<text x="72.5" y="140.8">X4-2</text>
<text x="95.3" y="140.8">X3-2</text>
<text x="115.7" y="140.8">X1-2</text>
<text x="138.5" y="140.8">X2-2</text>
<text x="52.2" y="145.8">X5-1</text>
<text x="72.5" y="145.8">X4-1</text>
<text x="95.3" y="145.8">X3-1</text>
<text x="115.7" y="145.8">X1-1</text>
<text x="138.5" y="145.8">X2-1</text>
<text x="155" y="144.7">GND</text>
<text x="61" y="152.3">GND</text>
<text x="81.4" y="152.3">GND</text>
<text x="104.2" y="152.3">GND</text>
<text x="124.5" y="152.3">GND</text>
<text x="147.4" y="152.3">GND</text>
<text x="223.5" y="162.4">GND</text>
</g>
<g font-size="2.5" fill="#c90d0c">
<text x="229.2" y="185.3">Mechanical Engineering</text>
<text x="238" y="181.5">Cal Poly</text>
<text x="231" y="189.1">San Luis Obispo, CA</text>
</g>
<g font-size="2.1" fill="#808080">
<text x="218.8" y="32.6">2</text>
<text x="239.8" y="32.6">1</text>
<text x="123.5" y="40.2">1</text>
<text x="218.8" y="37.7">1</text>
<text x="239.8" y="37.7">2</text>
<text x="123.5" y="42.8">2</text>
<text x="123.5" y="45.3">3</text>
<text x="123.5" y="47.8">4</text>
<text x="239.8" y="42.8">3</text>
<text x="123.5" y="50.4">5</text>
<text x="123.5" y="52.9">6</text>
<text x="239.8" y="52.9">1</text>
<text x="74.1" y="55.5">2</text>
<text x="94.4" y="55.5">2</text>
<text x="114.7" y="55.5">2</text>
<text x="123.5" y="55.5">7</text>
<text x="123.5" y="58">8</text>
<text x="239.8" y="58">2</text>
<text x="74.1" y="60.5">1</text>
<text x="94.4" y="60.5">1</text>
<text x="114.7" y="60.5">1</text>
<text x="239.8" y="63.1">3</text>
<text x="239.8" y="73.2">1</text>
<text x="239.8" y="78.3">2</text>
<text x="239.8" y="83.4">3</text>
<text x="239.8" y="93.6">1</text>
<text x="239.8" y="98.6">2</text>
<text x="162.8" y="106.3">P1</text>
<text x="170" y="107.4">3V3_OUT</text>
<text x="201.3" y="107.4">GND</text>
<text x="210.7" y="106.3">P32</text>
<text x="239.8" y="103.7">3</text>
<text x="162.8" y="108.8">P2</text>
<text x="162.8" y="111.3">P3</text>
<text x="162.8" y="113.9">P4</text>
<text x="170" y="109.9">RST/EN</text>
<text x="170" y="112.4">ADC0/GPIO36</text>
<text x="192.3" y="109.9">MOSI/GPIO23</text>
<text x="193.6" y="112.4">SCL/GPIO22</text>
<text x="210.7" y="108.8">P37</text>
<text x="210.7" y="111.3">P36</text>
<text x="210.7" y="113.9">P35</text>
<text x="239.8" y="113.9">1</text>
<text x="162.8" y="116.4">P5</text>
<text x="162.8" y="119">P6</text>
<text x="170" y="115">ADC3/GPIO39</text>
<text x="170" y="117.5">ADC6/GPIO34</text>
<text x="194.8" y="117.5">RX0/GPIO3</text>
<text x="195" y="115">TX0/GPIO1</text>
<text x="210.7" y="116.4">P34</text>
<text x="210.7" y="119">P33</text>
<text x="239.8" y="119">2</text>
<text x="162.8" y="121.5">P7</text>
<text x="162.8" y="124">P8</text>
<text x="170" y="120.1">ADC7/GPIO35</text>
<text x="170" y="122.6">ADC4/GPIO32</text>
<text x="170" y="125.1">ADC5/GPIO33</text>
<text x="192.3" y="125.1">MISO/GPIO19</text>
<text x="193.4" y="120.1">SDA/GPIO21</text>
<text x="201.3" y="122.6">GND</text>
<text x="210.7" y="121.5">P38</text>
<text x="210.7" y="124">P31</text>
<text x="239.8" y="124">3</text>
<text x="161.6" y="129.1">P10</text>
<text x="161.8" y="131.6">P11</text>
<text x="162.8" y="126.5">P9</text>
<text x="170" y="127.7">ADC18/GPIO25</text>
<text x="170" y="130.2">ADC19/GPIO26</text>
<text x="193.4" y="127.7">SCK/GPIO18</text>
<text x="196.1" y="130.2">SS/GPIO5</text>
<text x="210.7" y="126.5">P30</text>
<text x="210.7" y="129.1">P29</text>
<text x="210.7" y="131.6">P28</text>
<text x="161.6" y="134.2">P12</text>
<text x="161.6" y="136.7">P13</text>
<text x="170" y="132.8">ADC17/GPIO27</text>
<text x="170" y="135.3">ADC16/GPIO14</text>
<text x="170" y="137.8">ADC15/GPIO12</text>
<text x="192.1" y="137.8">ADC10/GPIO4</text>
<text x="193.6" y="135.3">RX2/GPIO16</text>
<text x="193.8" y="132.8">TX2/GPIO17</text>
<text x="210.7" y="134.2">P27</text>
<text x="210.7" y="136.7">P26</text>
<text x="232.7" y="136.7">1</text>
<text x="61.4" y="139.2">2</text>
<text x="81.7" y="139.2">2</text>
<text x="104.6" y="139.2">2</text>
<text x="124.9" y="139.2">2</text>
<text x="147.7" y="139.2">2</text>
<text x="161.6" y="139.2">P14</text>
<text x="161.6" y="141.8">P15</text>
<text x="170" y="140.4">GND</text>
<text x="170" y="142.9">ADC14/GPIO13</text>
<text x="192.1" y="142.9">ADC12/GPIO2</text>
<text x="192.2" y="140.4">ADC11/GPIO0</text>
<text x="210.7" y="141.8">P24</text>
<text x="210.7" y="139.2">P25</text>
<text x="232.7" y="139.2">2</text>
<text x="232.7" y="141.8">3</text>
<text x="61.4" y="144.3">1</text>
<text x="81.7" y="144.3">1</text>
<text x="104.6" y="144.3">1</text>
<text x="124.9" y="144.3">1</text>
<text x="147.7" y="144.3">1</text>
<text x="161.6" y="144.3">P16</text>
<text x="161.6" y="146.9">P17</text>
<text x="161.6" y="149.4">P18</text>
<text x="170" y="145.5">SD_D2/GPIO9</text>
<text x="170" y="148">SD_D3/GPIO10</text>
<text x="190.9" y="145.5">ADC13/GPIO15</text>
<text x="192.1" y="148">SD_D1/GPIO8</text>
<text x="210.7" y="144.3">P23</text>
<text x="210.7" y="146.9">P22</text>
<text x="210.7" y="149.4">P21</text>
<text x="232.7" y="144.3">4</text>
<text x="232.7" y="146.9">5</text>
<text x="232.7" y="149.4">6</text>
<text x="161.6" y="151.9">P19</text>
<text x="170" y="150.5">SD_CMD/GPIO11</text>
<text x="170" y="153.1">5V_IN</text>
<text x="191.9" y="153.1">SD_CK/GPIO6</text>
<text x="192.1" y="150.5">SD_D0/GPIO7</text>
<text x="210.7" y="151.9">P20</text>
<text x="232.7" y="151.9">7</text>
<text x="232.7" y="154.5">8</text>
</g>
</svg>
